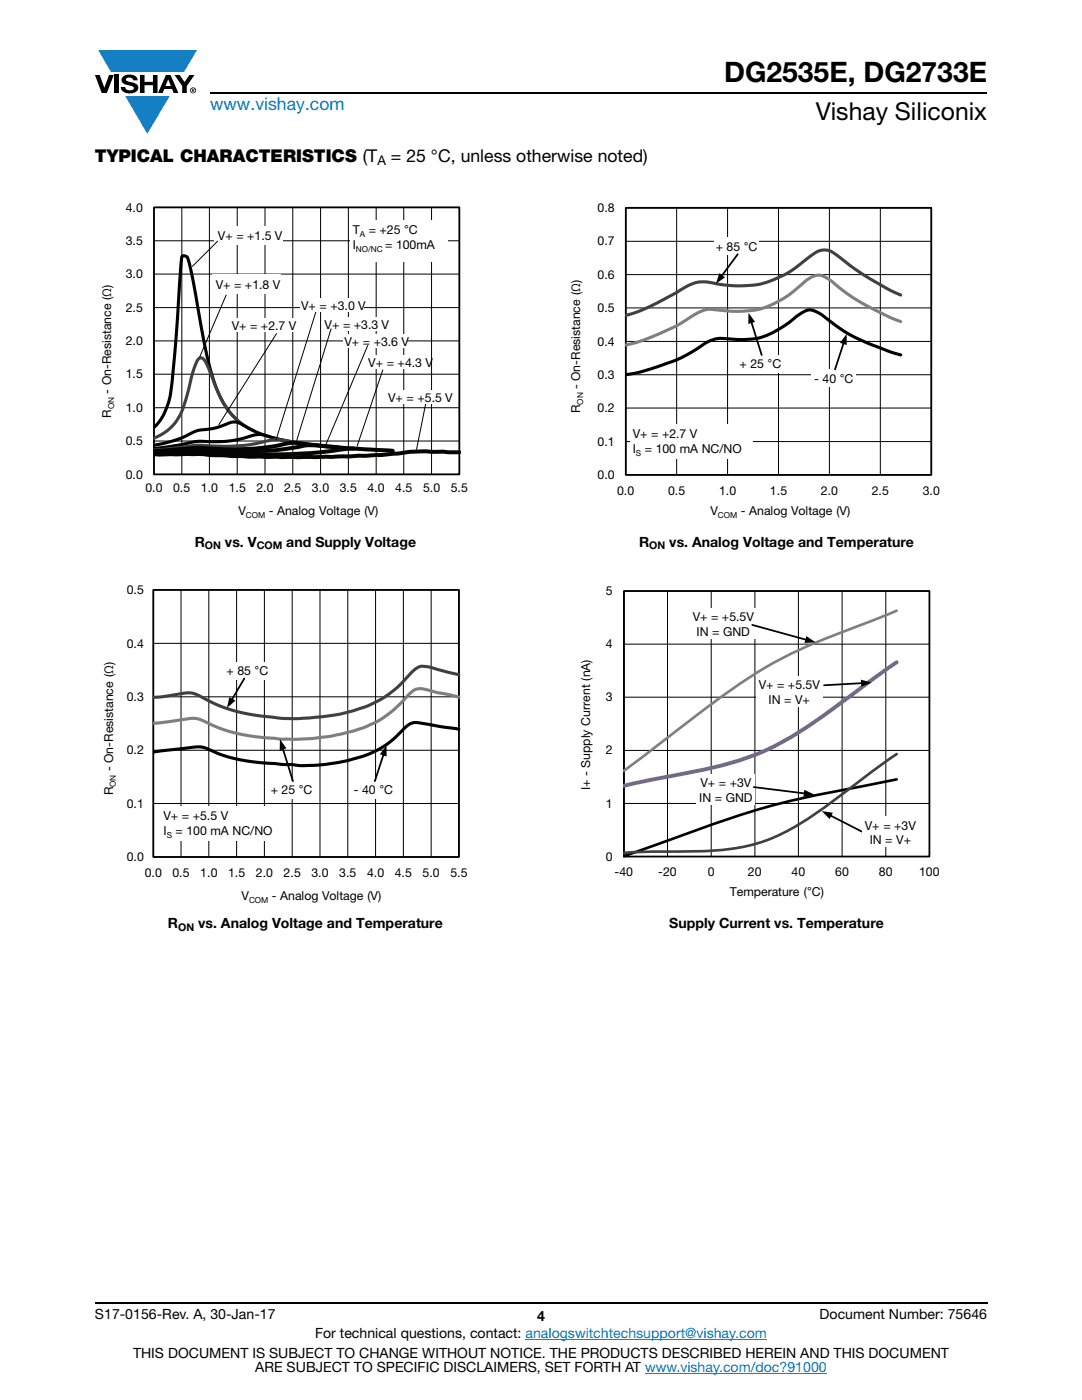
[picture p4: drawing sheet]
<svg xmlns="http://www.w3.org/2000/svg" width="216mm" height="279mm" viewBox="0 0 216 279" stroke-linecap="round" stroke-linejoin="round" font-family="sans-serif">
<g fill="#147fc3">
<path d="M19.6 10h19.7l-2.6 4.3h-1.1h-13.5z"/>
<path d="M25 19.2h8.9l-4.5 7.5z"/>
</g>
<g fill="#000">
<path d="M18.9 15h1l.9 2.5 1-2.5h.9l-1.4 3.6h-1zM22.9 15h.9v3.6h-.9zM24.6 15.3a2.1 2.1 0 0 1 2.8 .3l.1 .4h-.9a.79 .79 0 0 0-.7-.5 .79 .79 0 0 0-.8 .4l.3 .3 1 .2a1.08 1.08 0 0 1 1.2 1 1.08 1.08 0 0 1-1.1 1.2 1.73 1.73 0 0 1-2.4-1.2h.9a.96 .96 0 0 0 .8 .6 .96 .96 0 0 0 .9-.4 1.31 1.31 0 0 0-1.2-.6 1.03 1.03 0 0 1-1.1-.6 1.03 1.03 0 0 1 .2-1.1zM27.9 15h.9v1.3h1.7v-1.3h.9v3.6h-.9v-1.6h-1.7v1.6h-.9zM34.8 15h1.1l.9 1.4 1-1.4h1l-1.5 2.2v1.4h-.9v-1.4z"/>
<path d="M33.6 15.9l.5 1.3h-1.1zM33.1 15l-1.6 3.6h1l.3-.8h1.5l.3 .8h1l-1.6-3.6z"/>
<path d="M38.4 17.8h.2v.2h-.2zM38.3 17.7v.7h.1v-.3l.4 .3-.2-.3 .2-.2-.1-.2z"/>
<path d="M38.1 18a.46 .46 0 0 1 .9 0 .46 .46 0 0 1-.9 0zM37.9 18a.6 .6 0 0 0 1.2 0 .6 .6 0 0 0-1.2 0z"/>
</g>
<path d="M42 18.6h155M18.9 260h178.1" fill="none" stroke="#000" stroke-width=".36"/>
<path d="M104.9 267.3h48.1M128.7 274h36.3" fill="none" stroke="#007ec4" stroke-width=".2"/>
<path d="M20.1 40.2h73.3v63.5h-73.3z" fill="#fff"/>
<g fill="none" stroke="#000" stroke-width=".2">
<path d="M30.7 54.7h61M30.7 48.1h61M30.7 41.4h61v53.3h-61zM36.3 41.4v53.3M41.8 41.4v53.3M45.2 58.8l-5.4 12.5M47.3 41.4v53.3M52.9 41.4v53.3M58.4 41.4v53.3M64 41.4v53.3M69.5 41.4v53.3M75.1 41.4v53.3"/>
<path d="M80.6 41.4v53.3M86.1 41.4v53.3M30.7 74.7h61M30.7 68h61M30.7 61.4h61M55.2 66.5l-11.6 18.3M63.1 61.9l-8 26M76.4 73.8l-5.2 15.4M30.7 88h61M30.7 81.4h61M84.9 80.6l-1.8 9.1"/>
</g>
<path d="M30.7 41.4h61v53.3h-61z" fill="none" stroke="#000" stroke-width=".35"/>
<path d="M47.3 83.8a18.5 18.5 0 0 1-5.1-9.4 253.8 253.8 0 0 1-3.9-19.4l-.6-2.8a1.04 1.04 0 0 0-1.2-1.1l-.2 .2-.1 .8-.6 8a236.9 236.9 0 0 1-1.7 19.2l-.6 2a9.9 9.9 0 0 1-2.6 4M56.2 87.8l-4.1-1.2-3.1-1.5a3.3 3.3 0 0 0-4.1-.3 18.8 18.8 0 0 1-5.6 1.2l-.8 .3a22.3 22.3 0 0 1-7.8 2.5M60.6 88.6l-5.2-1a11.6 11.6 0 0 0-4.5-.8l-4.4 1.1-4.1 .2a16.1 16.1 0 0 0-6.7 .7l-5 .7" fill="none" stroke="#000" stroke-width=".62"/>
<path d="M50.7 86a14.2 14.2 0 0 1-7.6-8.6l-.9-2.5a9.3 9.3 0 0 0-1.8-3.4 .68 .68 0 0 0-1 .4l-.9 2.4a38.4 38.4 0 0 1-2.9 9.1 9.8 9.8 0 0 1-4.9 4M64 89l-5.3-.8a10.4 10.4 0 0 0-5.8-.1l-4.4 .8-3.4 .2-3-.1a24.9 24.9 0 0 0-7.2 .4l-4.2 .4" fill="none" stroke="#404040" stroke-width=".62"/>
<path d="M67.3 89.2l-5.4-.5a13.4 13.4 0 0 0-7 .3 62.7 62.7 0 0 1-15.3 .4l-8.9 .6M70.6 89.5l-3.3-.3a36.3 36.3 0 0 0-6.7-.3l-6.3 1-8.4 .2a72.2 72.2 0 0 0-14.1 .1h-1.1M78.4 90l-3.3-.2a27.3 27.3 0 0 0-8.9 .2 162.1 162.1 0 0 1-27 .2l-8.5 .3M91.7 90.3l-5.6-.1a25 25 0 0 0-6.6 .3 286.7 286.7 0 0 1-39.9 .1h-8.9" fill="none" stroke="#040503" stroke-width=".79"/>
<g fill="#fff">
<path d="M59.9 59.4h12.6v2.8h-12.6z"/>
<path d="M46 63.5h12.7v2.7h-12.7z"/>
<path d="M73.3 70.9h12.6v2.7h-12.6z"/>
<path d="M77.2 77.8h12.7v2.8h-12.7z"/>
<path d="M42.8 45.1h13.6v3.7h-13.6z"/>
<path d="M68.5 66.7h12.7v2.8h-12.7z"/>
</g>
<path d="M73.4 68.9l-8.4 20" fill="none" stroke="#000" stroke-width=".2"/>
<path d="M64.6 63.4h12.6v2.7h-12.6z" fill="#fff"/>
<path d="M43.5 48.1l-5.2 5.1M66.1 65.6l-6.9 22.4" fill="none" stroke="#000" stroke-width=".2"/>
<g fill="#fff">
<path d="M42.4 54.8h13.5v3.9h-13.5z"/>
<path d="M69.9 43.9h19.4v8.3h-19.4z"/>
<path d="M20.5 116.5h72.8v64.1h-72.8z"/>
</g>
<g fill="none" stroke="#000" stroke-width=".2">
<path d="M30.6 117.7h61v53.3h-61zM36.1 117.7v53.3M41.7 117.7v53.3M47.2 117.7v53.3M52.8 117.7v53.3M58.3 117.7v53.3M63.8 117.7v53.3M69.4 117.7v53.3M74.9 117.7v53.3M80.5 117.7v53.3M86 117.7v53.3M30.6 139.1h61"/>
<path d="M30.6 128.4h61M30.6 149.7h61M30.6 160.4h61"/>
</g>
<path d="M30.6 117.7h61v53.3h-61z" fill="none" stroke="#000" stroke-width=".35"/>
<path d="M91.6 145.5l-7.5-1.2a3.1 3.1 0 0 0-3.6 1.3 19.5 19.5 0 0 1-11.1 6.2l-4.7 .8-5 .2-10-.9-3.3-.6-2.8-.9a9.9 9.9 0 0 0-4.4-1.3l-8.6 1" fill="none" stroke="#000" stroke-width=".62"/>
<path d="M91.6 139.1l-6.4-1.4a3.1 3.1 0 0 0-3.9 1.2 22.2 22.2 0 0 1-14.1 7.8l-5 .7-6.1 .1-7.5-.9-3-.7-2.5-.9a14.5 14.5 0 0 0-4.5-1.6l-8 .9" fill="none" stroke="#7f7f7f" stroke-width=".62"/>
<path d="M91.6 134.7l-3.1-.8a13.9 13.9 0 0 0-4.7-.9 11.4 11.4 0 0 0-3.6 3.3 22.9 22.9 0 0 1-12.2 6.2l-6.4 .8-2.5 .1h-3l-4.7-.6-3.6-.7-2.8-.8-2.8-1.1a14.1 14.1 0 0 0-4.4-1.9l-5.5 .8-1.7 .1" fill="none" stroke="#404040" stroke-width=".62"/>
<g fill="#fff">
<path d="M31.8 160.9h22v6.8h-22z"/>
<path d="M44.9 132.1h9v3.4h-9z"/>
</g>
<path d="M48.8 135.4l-2.6 4.4" fill="none" stroke="#000" stroke-width=".35"/>
<path d="M45.8 139.1l1.2 .7-1.7 1.5z" fill="#000"/>
<path d="M53.7 155.9h9v3.4h-9z" fill="#fff"/>
<path d="M56.4 149.2l2.1 6.7" fill="none" stroke="#000" stroke-width=".35"/>
<path d="M55.9 147.5l1.3 1.8-1.4 .5z" fill="#000"/>
<path d="M70.1 155.9h8.9v3.4h-8.9z" fill="#fff"/>
<path d="M76.6 150.4l-1.8 5.5" fill="none" stroke="#000" stroke-width=".35"/>
<path d="M77.1 148.7v2.3l-1.3-.5z" fill="#000"/>
<path d="M113.7 40.3h73.9v63.4h-73.9z" fill="#fff"/>
<g fill="none" stroke="#000" stroke-width=".2">
<path d="M124.9 54.8h60.9M124.9 48.2h60.9M124.9 41.5h60.9v53.3h-60.9v-53.3M135 41.5v53.3M145.2 41.5v53.3M155.3 41.5v53.3M165.5 41.5v53.3M175.7 41.5v53.3M124.9 74.8h60.9M124.9 68.1h60.9M124.9 61.5h60.9M124.9 88.1h60.9"/>
<path d="M124.9 81.4h60.9"/>
</g>
<path d="M124.9 41.5h60.9v53.3h-60.9z" fill="none" stroke="#000" stroke-width=".35"/>
<path d="M179.7 70.8l-2-.6-2-.8a33.4 33.4 0 0 1-11.8-6.6 3.1 3.1 0 0 0-3.7-.5l-.8 .5a19.8 19.8 0 0 1-8.9 4.8 32.8 32.8 0 0 1-6.9-.1 8.4 8.4 0 0 0-4.5 2.1 40.4 40.4 0 0 1-11 4.5l-3.2 .7" fill="none" stroke="#000" stroke-width=".62"/>
<path d="M179.7 64.2l-2-.8-2-1a41.3 41.3 0 0 1-10.2-6.6 3.1 3.1 0 0 0-4.5 0 23.4 23.4 0 0 1-8.1 5.5 22.4 22.4 0 0 1-10.1 .5 6.6 6.6 0 0 0-5.3 1.7 43.3 43.3 0 0 1-12.6 5.3" fill="none" stroke="#7f7f7f" stroke-width=".62"/>
<path d="M179.7 58.9l-2-.9-2.4-1.4a59.5 59.5 0 0 1-9-6.1 3.5 3.5 0 0 0-4.4 .5 27 27 0 0 1-7 4.6 19.7 19.7 0 0 1-10.9 1.2l-.8-.1a7.7 7.7 0 0 0-7.8 1.4l-2.8 1.6a33.9 33.9 0 0 1-7.7 3.2" fill="none" stroke="#404040" stroke-width=".62"/>
<g fill="#fff">
<path d="M125.8 84.6h24.4v6.9h-24.4z"/>
<path d="M142.5 47.5h9v3.4h-9z"/>
</g>
<path d="M147.2 50.7l-3.3 4.5" fill="none" stroke="#000" stroke-width=".35"/>
<path d="M143.5 54.5l1.2 .8-1.9 1.3z" fill="#000"/>
<path d="M147.3 70.9h8.9v3.4h-8.9z" fill="#fff"/>
<path d="M149.9 64.1l2.1 6.8" fill="none" stroke="#000" stroke-width=".35"/>
<path d="M149.4 62.4l1.3 1.8-1.4 .5z" fill="#000"/>
<path d="M161.9 73.7h9v3.4h-9z" fill="#fff"/>
<path d="M168.4 68.3l-1.8 5.4" fill="none" stroke="#000" stroke-width=".35"/>
<path d="M168.9 66.6v2.3l-1.3-.5z" fill="#000"/>
<path d="M115.7 116.7h71.8v62.8h-71.8z" fill="#fff"/>
<path d="M124.5 118h61v52.9h-61zM133.2 118v52.9M141.9 118v52.9M150.6 118v52.9M159.3 118v52.9M168 118v52.9M176.8 118v52.9M124.5 139.1h61M124.5 128.6h61M124.5 149.8h61M124.5 160.3h61" fill="none" stroke="#000" stroke-width=".2"/>
<path d="M124.5 118h61v52.9h-61zM165.5 162.7l6.6 3.3" fill="none" stroke="#000" stroke-width=".35"/>
<path d="M178.9 155.5a392 392 0 0 0-26.1 5.6 520.3 520.3 0 0 0-28.3 9.8" fill="none" stroke="#000" stroke-width=".53"/>
<path d="M178.9 150.5l-6.1 4.4a128.1 128.1 0 0 1-15.3 10.7 36.2 36.2 0 0 1-17.9 4.3l-10.1 .1-5 .2" fill="none" stroke="#404040" stroke-width=".53"/>
<path d="M178.9 121.9l-9.1 3.6a94.9 94.9 0 0 0-29.4 16.2l-15.9 12.1" fill="none" stroke="#7f7f7f" stroke-width=".53"/>
<path d="M178.9 132.2l-7.6 5.5a104.6 104.6 0 0 1-18.5 12 84.8 84.8 0 0 1-19.9 5.4l-8.4 1.7" fill="none" stroke="#7d60a1" stroke-width=".79"/>
<path d="M164 161.9l2.2 .3-.7 1.3z" fill="#000"/>
<path d="M137.7 121.4h13.2v6h-13.2z" fill="#fff"/>
<path d="M150.1 124.7l11 3" fill="none" stroke="#000" stroke-width=".35"/>
<path d="M160.9 127l1.9 1.2-2.3 .1z" fill="#000"/>
<g fill="#fff">
<path d="M172.1 163h11.1v6h-11.1z"/>
<path d="M139 154.5h11.7v6h-11.7z"/>
</g>
<path d="M172.2 136.3l-7.8 .5M150.4 157.1l10.4 1.3" fill="none" stroke="#000" stroke-width=".35"/>
<path d="M171.8 135.6l2.1 .6-2 .9zM160.5 157.6l2 1-2.2 .4z" fill="#000"/>
<path d="M150.9 134.9h13.2v6h-13.2z" fill="#fff"/>
<text font-size="5.6" x="144.5" y="16.4">DG2535E, DG2733E</text>
<text font-size="4.9" x="162.8" y="24">Vishay Siliconix</text>
<text font-size="3.5" fill="#007ec4" x="42" y="21.9">www.vishay.com</text>
<g font-size="3.5">
<text x="18.9" y="32.3">TYPICAL CHARACTERISTICS (T</text>
<text x="78" y="32.3">= 25 °C, unless otherwise noted)</text>
</g>
<g font-size="2.8">
<text x="38.9" y="109.1">R</text>
<text x="44.9" y="109.1">vs. V</text>
<text x="57.1" y="109.1">and Supply Voltage</text>
<text x="127.5" y="109.1">R</text>
<text x="133.5" y="109.1">vs. Analog Voltage and Temperature</text>
<text x="33.5" y="185.3">R</text>
<text x="39.5" y="185.3">vs. Analog Voltage and Temperature</text>
<text x="133.5" y="185.3">Supply Current vs. Temperature</text>
<text x="18.9" y="263.3">S17-0156-Rev. A, 30-Jan-17</text>
<text x="107.2" y="263.6">4</text>
<text x="163.6" y="263.3">Document Number: 75646</text>
<text x="62.9" y="267.1">For technical questions, contact: analogswitchtechsupport@vishay.com</text>
<text x="26.5" y="271">THIS DOCUMENT IS SUBJECT TO CHANGE WITHOUT NOTICE. THE PRODUCTS DESCRIBED HEREIN AND THIS DOCUMENT</text>
<text x="50.9" y="273.8">ARE SUBJECT TO SPECIFIC DISCLAIMERS, SET FORTH AT www.vishay.com/doc?91000</text>
</g>
<text font-size="2.6" x="75.3" y="33">A</text>
<g font-size="2.5">
<text x="25.1" y="42.2">4.0</text>
<text x="43.5" y="48">V+ = +1.5 V</text>
<text x="70.4" y="46.8">T</text>
<text x="73.6" y="46.8">= +25</text>
<text x="80.6" y="46.8">°C</text>
<text x="119.2" y="42.3">0.8</text>
<text x="25.1" y="48.9">3.5</text>
<text x="70.4" y="49.6">I</text>
<text x="76.9" y="49.6">= 100mA</text>
<text x="119.2" y="49">0.7</text>
<text x="142.8" y="50.1">+ 85 °C</text>
<text x="25.1" y="55.5">3.0</text>
<text x="43" y="57.6">V+ = +1.8 V</text>
<text x="119.2" y="55.6">0.6</text>
<text x="25.1" y="62.2">2.5</text>
<text x="46.2" y="65.8">V+ = +2.7 V</text>
<text x="60.1" y="61.8">V+ = +3.0 V</text>
<text x="64.8" y="65.7">V+ = +3.3 V</text>
<text x="119.2" y="62.3">0.5</text>
<text x="25.1" y="68.9">2.0</text>
<text x="68.7" y="69.1">V+ = +3.6 V</text>
<text x="119.2" y="69">0.4</text>
<text x="25.1" y="75.5">1.5</text>
<text x="73.5" y="73.2">V+ = +4.3 V</text>
<text x="115.8" y="77.7" transform="rotate(-90 115.8 77.7)">- On-Resistance (Ω)</text>
<text x="119.2" y="75.6">0.3</text>
<text x="147.6" y="73.5">+ 25 °C</text>
<text x="162.5" y="76.4">- 40 °C</text>
<text x="22.2" y="83.4" transform="rotate(-90 22.2 83.4)">R</text>
<text x="22.2" y="78.6" transform="rotate(-90 22.2 78.6)">- On-Resistance (Ω)</text>
<text x="25.1" y="82.2">1.0</text>
<text x="77.5" y="80.2">V+ = +5.5 V</text>
<text x="115.8" y="82.5" transform="rotate(-90 115.8 82.5)">R</text>
<text x="119.2" y="82.3">0.2</text>
<text x="25.1" y="88.8">0.5</text>
<text x="119.2" y="88.9">0.1</text>
<text x="126.3" y="87.5">V+ = +2.7 V</text>
<text x="25.1" y="95.5">0.0</text>
<text x="119.2" y="95.6">0.0</text>
<text x="126.3" y="90.4">I</text>
<text x="128.7" y="90.4">= 100 mA NC/NO</text>
<text x="29" y="98.3">0.0</text>
<text x="34.5" y="98.3">0.5</text>
<text x="40.1" y="98.3">1.0</text>
<text x="45.6" y="98.3">1.5</text>
<text x="51.2" y="98.3">2.0</text>
<text x="56.7" y="98.3">2.5</text>
<text x="62.2" y="98.3">3.0</text>
<text x="67.8" y="98.3">3.5</text>
<text x="73.3" y="98.3">4.0</text>
<text x="78.9" y="98.3">4.5</text>
<text x="84.4" y="98.3">5.0</text>
<text x="89.9" y="98.3">5.5</text>
<text x="123.2" y="98.7">0.0</text>
<text x="133.3" y="98.7">0.5</text>
<text x="143.5" y="98.7">1.0</text>
<text x="153.6" y="98.7">1.5</text>
<text x="163.8" y="98.7">2.0</text>
<text x="174" y="98.7">2.5</text>
<text x="184.1" y="98.7">3.0</text>
<text x="47.6" y="102.8">V</text>
<text x="53.7" y="102.8">- Analog Voltage (V)</text>
<text x="141.8" y="102.7">V</text>
<text x="147.8" y="102.7">- Analog Voltage (V)</text>
<text x="25.3" y="118.6">0.5</text>
<text x="120.9" y="118.8">5</text>
<text x="138.2" y="124">V+ = +5.5V</text>
<text x="25.3" y="129.2">0.4</text>
<text x="120.9" y="129.4">4</text>
<text x="139" y="126.9">IN = GND</text>
<text x="45.2" y="134.7">+ 85 °C</text>
<text x="151.4" y="137.5">V+ = +5.5V</text>
<text x="25.3" y="139.9">0.3</text>
<text x="120.9" y="140">3</text>
<text x="153.4" y="140.4">IN = V+</text>
<text x="22.6" y="153.9" transform="rotate(-90 22.6 153.9)">- On-Resistance (Ω)</text>
<text x="25.3" y="150.5">0.2</text>
<text x="120.9" y="150.6">2</text>
<text x="22.6" y="158.7" transform="rotate(-90 22.6 158.7)">R</text>
<text x="25.3" y="161.2">0.1</text>
<text x="54" y="158.5">+ 25</text>
<text x="59.6" y="158.5">°C</text>
<text x="70.6" y="158.5">- 40</text>
<text x="75.7" y="158.5">°C</text>
<text x="117.7" y="157.6" transform="rotate(-90 117.7 157.6)">I+ - Supply Current (nA)</text>
<text x="120.9" y="161.2">1</text>
<text x="139.5" y="160">IN = GND</text>
<text x="139.8" y="157.1">V+ = +3V</text>
<text x="32.6" y="163.7">V+ = +5.5 V</text>
<text x="32.6" y="166.6">I</text>
<text x="35" y="166.6">= 100 mA NC/NO</text>
<text x="172.6" y="165.7">V+ = +3V</text>
<text x="25.3" y="171.9">0.0</text>
<text x="120.9" y="171.8">0</text>
<text x="173.6" y="168.5">IN = V+</text>
<text x="28.9" y="175">0.0</text>
<text x="34.4" y="175">0.5</text>
<text x="40" y="175">1.0</text>
<text x="45.5" y="175">1.5</text>
<text x="48.2" y="179.7">V</text>
<text x="51.1" y="175">2.0</text>
<text x="54.3" y="179.7">- Analog Voltage (V)</text>
<text x="56.6" y="175">2.5</text>
<text x="62.1" y="175">3.0</text>
<text x="67.7" y="175">3.5</text>
<text x="73.2" y="175">4.0</text>
<text x="78.8" y="175">4.5</text>
<text x="84.3" y="175">5.0</text>
<text x="89.9" y="175">5.5</text>
<text x="122.6" y="174.9">-40</text>
<text x="131.4" y="174.9">-20</text>
<text x="141.2" y="174.9">0</text>
<text x="145.6" y="178.7">Temperature (°C)</text>
<text x="149.3" y="174.9">20</text>
<text x="158" y="174.9">40</text>
<text x="166.7" y="174.9">60</text>
<text x="175.4" y="174.9">80</text>
<text x="183.4" y="174.9">100</text>
</g>
<g font-size="2.1">
<text x="40.9" y="109.6">ON</text>
<text x="51.2" y="109.6">COM</text>
<text x="129.6" y="109.6">ON</text>
<text x="35.5" y="185.8">ON</text>
</g>
<g font-size="1.7">
<text x="71.8" y="47.4">A</text>
<text x="71" y="50.2">NO/NC</text>
<text x="22.8" y="81.7" transform="rotate(-90 22.8 81.7)">ON</text>
<text x="116.4" y="80.8" transform="rotate(-90 116.4 80.8)">ON</text>
<text x="126.9" y="91">S</text>
<text x="49.1" y="103.4">COM</text>
<text x="143.3" y="103.3">COM</text>
<text x="23.1" y="157" transform="rotate(-90 23.1 157)">ON</text>
<text x="33.3" y="167.2">S</text>
<text x="49.7" y="180.3">COM</text>
</g>
</svg>
